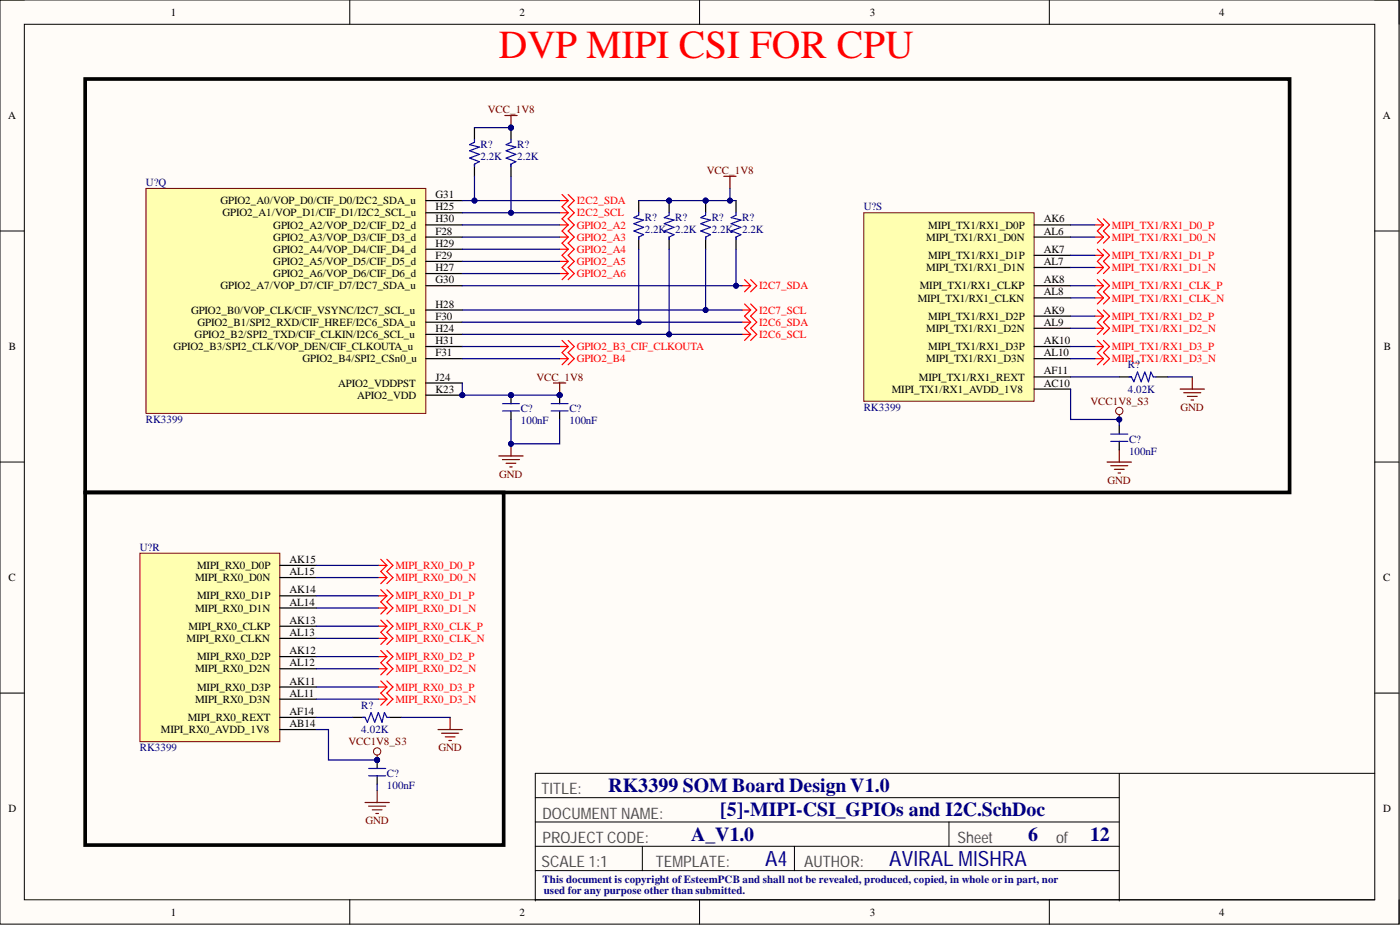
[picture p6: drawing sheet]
<svg xmlns="http://www.w3.org/2000/svg" width="292mm" height="193mm" viewBox="0 0 292 193" stroke-linecap="round" stroke-linejoin="round" font-family="sans-serif">
<path d="M0 0h291.9v192.8h-291.9z" fill-rule="evenodd" fill="#fffcf8"/>
<path d="M0 0h291.9v192.8h-291.9z" fill="none" stroke="#000" stroke-width=".21"/>
<path d="M5.1 5.1h281.7v182.6h-281.7z" fill-rule="evenodd" fill="#fffcf8"/>
<g fill="none" stroke="#000" stroke-width=".21">
<path d="M0 0h5.1M73 0v5.1M146 0v5.1M218.9 0v5.1M286.8 0h5.1v5.1M5.1 5.1h281.7v182.6h-281.7zM0 48.2h5.1M286.8 48.2h5.1M0 96.4h5.1M286.8 96.4h5.1M0 144.6h5.1M286.8 144.6h5.1"/>
<path d="M111.7 176.6h121.8M111.7 166.4h121.8M111.7 171.5h121.8M134 176.6v5M165.8 176.6v5M198 171.5v5.1M233.5 161.3v26.7M286.8 161.3h-175.1v26.7M73 187.7v5.1M111.7 187.7h175.1M111.7 181.6h121.8M146 187.7v5.1"/>
<path d="M218.9 187.7v5.1M291.9 187.7v5.1"/>
</g>
<g fill="none" stroke="#f00" stroke-width=".25">
<path d="M116.8 41.8h1.7M116.8 44.4h1.7M116.8 57.1h1.7M117.3 40.6l1.2 1.2M117.3 55.8l1.2 1.3M118.5 41.8l-1.2 1.3 1.2 1.3M118.5 40.6l1.3 1.2-1.3 1.3 1.3 1.3-1.3 1.3M118.5 44.4l-1.2 1.3M118.5 57.1l-1.2 1.2M118.5 55.8l1.3 1.3-1.3 1.2M154.8 59.6h1.8M155.3 58.3l1.3 1.3"/>
<path d="M156.6 59.6l-1.3 1.3M156.6 58.3l1.3 1.3-1.3 1.3M116.8 72.3h1.7M117.3 71l1.2 1.3M118.5 72.3l-1.2 1.3M118.5 71l1.3 1.3-1.3 1.3M154.8 64.7h1.8M155.3 63.4l1.3 1.3M156.6 64.7l-1.3 1.2M156.6 63.4l1.3 1.3-1.3 1.2"/>
</g>
<path d="M105.3 24.1h2.6M106.6 24.1v2.5M151 36.8h2.6M152.3 36.8v2.5M115.5 79.9h2.5M116.8 79.9v2.5M104.1 95.1h5M104.8 95.9h3.6M105.6 96.6h2M106.4 97.4h.5M106.6 92.6v2.5" fill="none" stroke="#800000" stroke-width=".25"/>
<circle cx="106.6" cy="92.6" r=".51" fill="#000080"/>
<circle cx="106.6" cy="92.6" r=".51" fill="none" stroke="#000080" stroke-width=".21"/>
<g fill="none" stroke="#800000" stroke-width=".25">
<path d="M248.8 78.6v2.6M233.5 86.5v1M246.2 81.2h5.1M247 81.9h3.5M247.7 82.7h2.1M248.5 83.5h.5M91.4 152.2h5.1M92.1 153h3.6M92.9 153.7h2M93.7 154.5h.5M93.9 149.7v2.5M76.2 167.4h5"/>
<path d="M76.9 168.2h3.6M77.7 168.9h2M78.4 169.7h.5M78.7 164.9v2.5"/>
</g>
<g fill="none" stroke="#800000" stroke-width=".21">
<circle cx="233.5" cy="85.7" r=".76"/>
<circle cx="78.7" cy="156.8" r=".76"/>
</g>
<circle cx="233.5" cy="87.5" r=".51" fill="#000080"/>
<circle cx="233.5" cy="87.5" r=".51" fill="none" stroke="#000080" stroke-width=".21"/>
<path d="M231 96.4h5.1M231.8 97.2h3.5M232.5 97.9h2M233.3 98.7h.5M233.5 93.9v2.5" fill="none" stroke="#800000" stroke-width=".25"/>
<path d="M17.8 16.5h251.3v86.2h-251.3zM17.8 102.7h87.3v73.6h-87.3z" fill="none" stroke="#000" stroke-width=".76"/>
<g fill="none" stroke="#f00" stroke-width=".25">
<path d="M116.8 49.5h1.7M116.8 54.5h1.7M116.8 52h1.7M116.8 46.9h1.7M117.3 45.7l1.2 1.2M118.5 49.5l-1.2 1.2 1.2 1.3M118.5 46.9l-1.2 1.3 1.2 1.3M118.5 45.7l1.3 1.2-1.3 1.3 1.3 1.3-1.3 1.2 1.3 1.3-1.3 1.3 1.3 1.2-1.3 1.3M118.5 54.5l-1.2 1.3M118.5 52l-1.2 1.3 1.2 1.2M116.8 74.8h1.7M117.3 73.6l1.2 1.2"/>
<path d="M118.5 74.8l-1.2 1.3M118.5 73.6l1.3 1.2-1.3 1.3M154.8 67.2h1.8M154.8 69.8h1.8M155.3 65.9l1.3 1.3M156.6 67.2l-1.3 1.3 1.3 1.3M156.6 65.9l1.3 1.3-1.3 1.3 1.3 1.3-1.3 1.2M156.6 69.8l-1.3 1.2M78.9 118h1.8M79.5 116.7l1.2 1.3M80.7 118l-1.2 1.2 1.2 1.3M80.7 116.7l1.3 1.3-1.3 1.2 1.3 1.3-1.3 1.3"/>
<path d="M78.9 120.5h1.8M78.9 124.3h1.8M78.9 126.8h1.8M78.9 130.6h1.8M78.9 133.2h1.8M78.9 137h1.8M78.9 139.5h1.8M79.5 123l1.2 1.3M79.5 129.4l1.2 1.2M79.5 135.7l1.2 1.3M80.7 120.5l-1.2 1.3M80.7 124.3l-1.2 1.3 1.2 1.2"/>
<path d="M80.7 123l1.3 1.3-1.3 1.3 1.3 1.2-1.3 1.3M80.7 126.8l-1.2 1.3M80.7 130.6l-1.2 1.3 1.2 1.3M80.7 129.4l1.3 1.2-1.3 1.3 1.3 1.3-1.3 1.2M80.7 133.2l-1.2 1.2M80.7 137l-1.2 1.2 1.2 1.3M80.7 135.7l1.3 1.3-1.3 1.2 1.3 1.3-1.3 1.3M80.7 139.5l-1.2 1.3M78.9 145.9h1.8M78.9 143.3h1.8M79.5 142.1l1.2 1.2M80.7 145.9l-1.2 1.2"/>
<path d="M80.7 143.3l-1.2 1.3 1.2 1.3M80.7 142.1l1.3 1.2-1.3 1.3 1.3 1.3-1.3 1.2"/>
</g>
<circle cx="96.5" cy="82.4" r=".51" fill="#000080"/>
<circle cx="96.5" cy="82.4" r=".51" fill="none" stroke="#000080" stroke-width=".21"/>
<path d="M30.5 39.3h58.3v46.9h-58.3z" fill-rule="evenodd" fill="#ffffb0"/>
<path d="M30.5 39.3h58.3v46.9h-58.3z" fill="none" stroke="#800000" stroke-width=".21"/>
<g fill="none" stroke="#000" stroke-width=".25">
<path d="M88.8 41.8h7.7M88.8 44.4h7.7M88.8 46.9h7.7M88.8 49.5h7.7M88.8 52h7.7M88.8 54.5h7.7M88.8 57.1h7.7M88.8 59.6h7.7M88.8 64.7h7.7M88.8 67.2h7.7M88.8 69.8h7.7M88.8 72.3h7.7"/>
<path d="M88.8 74.8h7.7M88.8 79.9h7.7M88.8 82.4h7.7"/>
</g>
<circle cx="96.5" cy="82.4" r=".51" fill="#000080"/>
<circle cx="96.5" cy="82.4" r=".51" fill="none" stroke="#000080" stroke-width=".21"/>
<path d="M29.2 115.4h29.2v39.3h-29.2z" fill-rule="evenodd" fill="#ffffb0"/>
<path d="M29.2 115.4h29.2v39.3h-29.2z" fill="none" stroke="#800000" stroke-width=".21"/>
<path d="M58.4 118h7.6M58.4 120.5h7.6M58.4 124.3h7.6M58.4 126.8h7.6M58.4 130.6h7.6M58.4 133.2h7.6M58.4 137h7.6M58.4 139.5h7.6M58.4 143.3h7.6M58.4 145.9h7.6M58.4 149.7h7.6M58.4 152.2h7.6" fill="none" stroke="#000" stroke-width=".25"/>
<path d="M180.2 44.4h35.6v39.3h-35.6z" fill-rule="evenodd" fill="#ffffb0"/>
<path d="M180.2 44.4h35.6v39.3h-35.6z" fill="none" stroke="#800000" stroke-width=".21"/>
<g fill="none" stroke="#000" stroke-width=".25">
<path d="M99 26.6v2.6M133.3 41.8v2.6M153.6 41.8v2.6M215.8 46.9h7.6M215.8 49.5h7.6M215.8 53.3h7.6M215.8 55.8h7.6M215.8 59.6h7.6M215.8 62.1h7.6M215.8 65.9h7.6M215.8 68.5h7.6M215.8 72.3h7.6"/>
<path d="M215.8 74.8h7.6M215.8 78.6h7.6M233.5 78.6h2.6M241.1 78.6h2.6M106.6 85.7v1.8M116.8 85.7v1.8M215.8 81.2h7.6M233.5 88.8v1.8M233.5 92.1v1.8M73.6 149.7h2.6M81.2 149.7h2.6M78.7 161.8v1.8"/>
</g>
<g fill="none" stroke="#00f" stroke-width=".25">
<path d="M99 29.2v.5l-1 .5 2 .5-2 .7 2 .8-2 .8M106.6 29.7l-1 .5 2 .5-2 .7 2 .8-2 .8M133.3 44.4v.5l-1.1 .5 2.1 .5-2.1 .8 2.1 .7-2.1 .8M139.6 44.9l-1 .5 2 .5-2 .8 2 .7-2 .8M147.2 44.9l-1 .5 2 .5-2 .8 2 .7-2 .8M153.6 44.4v.5l-1 .5 2 .5-2 .8 2 .7-2 .8M235.6 78.6h.5l.5 1 .7-2 .8 2 .8-2 .7 2 .5-2 .5 1h.5M104.8 85.7h3.6M104.8 84.2h3.6M115 85.7h3.5M115 84.2h3.5M231.8 92.1h3.5"/>
<path d="M231.8 90.6h3.5M75.6 149.7h.6l.5 1 .7-2.1 .8 2.1 .7-2.1 .8 2.1 .5-2.1 .5 1.1h.5M76.9 161.8h3.6M76.9 160.3h3.6"/>
</g>
<g fill="none" stroke="#f00" stroke-width=".25">
<path d="M228.5 49.5h1.7M228.5 46.9h1.7M228.5 53.3h1.7M228.5 55.8h1.7M228.5 59.6h1.7M229 45.7l1.2 1.2M229 52l1.2 1.3M229 58.3l1.2 1.3M230.2 49.5l-1.2 1.2M230.2 46.9l-1.2 1.3 1.2 1.3M230.2 45.7l1.3 1.2-1.3 1.3 1.3 1.3-1.3 1.2M230.2 53.3l-1.2 1.2 1.2 1.3"/>
<path d="M230.2 52l1.3 1.3-1.3 1.2 1.3 1.3-1.3 1.3M230.2 55.8l-1.2 1.3M230.2 59.6l-1.2 1.3 1.2 1.2M230.2 58.3l1.3 1.3-1.3 1.3 1.3 1.2-1.3 1.3M228.5 62.1h1.7M228.5 65.9h1.7M228.5 68.5h1.7M228.5 74.8h1.7M228.5 72.3h1.7M229 64.7l1.2 1.2M229 71l1.2 1.3M230.2 62.1l-1.2 1.3"/>
<path d="M230.2 65.9l-1.2 1.3 1.2 1.3M230.2 64.7l1.3 1.2-1.3 1.3 1.3 1.3-1.3 1.3M230.2 68.5l-1.2 1.3M230.2 74.8l-1.2 1.3M230.2 72.3l-1.2 1.3 1.2 1.2M230.2 71l1.3 1.3-1.3 1.3 1.3 1.2-1.3 1.3"/>
</g>
<path d="M152.3 39.3v2.5" fill="none" stroke="#000080" stroke-width=".25"/>
<circle cx="152.3" cy="41.8" r=".51" fill="#000080"/>
<circle cx="152.3" cy="41.8" r=".51" fill="none" stroke="#000080" stroke-width=".21"/>
<g fill="none" stroke="#000080" stroke-width=".25">
<path d="M96.5 79.9v2.5h20.3M66 118h12.9M66 139.5h12.9M66 137h12.9M66 133.2h12.9M66 130.6h12.9M66 126.8h12.9M66 124.3h12.9M66 120.5h12.9M66 152.2h2.5v6.3h10.2M66 149.7h7.6M66 145.9h12.9"/>
<path d="M66 143.3h12.9M83.8 149.7h10.1"/>
</g>
<circle cx="96.5" cy="82.4" r=".51" fill="#000080"/>
<circle cx="96.5" cy="82.4" r=".51" fill="none" stroke="#000080" stroke-width=".21"/>
<path d="M96.5 69.8h58.3M96.5 74.8h20.3M96.5 72.3h20.3" fill="none" stroke="#000080" stroke-width=".25"/>
<circle cx="139.6" cy="69.8" r=".51" fill="#000080"/>
<circle cx="139.6" cy="69.8" r=".51" fill="none" stroke="#000080" stroke-width=".21"/>
<path d="M96.5 67.2h36.8" fill="none" stroke="#000080" stroke-width=".25"/>
<circle cx="133.3" cy="67.2" r=".51" fill="#000080"/>
<circle cx="133.3" cy="67.2" r=".51" fill="none" stroke="#000080" stroke-width=".21"/>
<path d="M96.5 64.7h58.3" fill="none" stroke="#000080" stroke-width=".25"/>
<circle cx="147.2" cy="64.7" r=".51" fill="#000080"/>
<circle cx="147.2" cy="64.7" r=".51" fill="none" stroke="#000080" stroke-width=".21"/>
<path d="M96.5 59.6h58.3" fill="none" stroke="#000080" stroke-width=".25"/>
<circle cx="153.6" cy="59.6" r=".51" fill="#000080"/>
<circle cx="153.6" cy="59.6" r=".51" fill="none" stroke="#000080" stroke-width=".21"/>
<path d="M96.5 44.4h20.3M96.5 57.1h20.3M96.5 54.5h20.3M96.5 52h20.3M96.5 49.5h20.3M96.5 46.9h20.3" fill="none" stroke="#000080" stroke-width=".25"/>
<circle cx="106.6" cy="44.4" r=".51" fill="#000080"/>
<circle cx="106.6" cy="44.4" r=".51" fill="none" stroke="#000080" stroke-width=".21"/>
<path d="M96.5 41.8h20.3" fill="none" stroke="#000080" stroke-width=".25"/>
<circle cx="99" cy="41.8" r=".51" fill="#000080"/>
<circle cx="99" cy="41.8" r=".51" fill="none" stroke="#000080" stroke-width=".21"/>
<path d="M99 26.6h7.6M106.6 87.5v5.1h10.2v-5.1" fill="none" stroke="#000080" stroke-width=".25"/>
<circle cx="106.6" cy="92.6" r=".51" fill="#000080"/>
<circle cx="106.6" cy="92.6" r=".51" fill="none" stroke="#000080" stroke-width=".21"/>
<path d="M133.3 52v15.2h21.5" fill="none" stroke="#000080" stroke-width=".25"/>
<circle cx="133.3" cy="67.2" r=".51" fill="#000080"/>
<circle cx="133.3" cy="67.2" r=".51" fill="none" stroke="#000080" stroke-width=".21"/>
<path d="M133.3 41.8h20.3" fill="none" stroke="#000080" stroke-width=".25"/>
<circle cx="152.3" cy="41.8" r=".51" fill="#000080"/>
<circle cx="152.3" cy="41.8" r=".51" fill="none" stroke="#000080" stroke-width=".21"/>
<path d="M223.4 81.2v6.3h10.1v1.3" fill="none" stroke="#000080" stroke-width=".25"/>
<circle cx="233.5" cy="87.5" r=".51" fill="#000080"/>
<circle cx="233.5" cy="87.5" r=".51" fill="none" stroke="#000080" stroke-width=".21"/>
<g fill="none" stroke="#000080" stroke-width=".25">
<path d="M99 36.8v5M223.4 59.6h5.1M223.4 55.8h5.1M223.4 53.3h5.1M223.4 49.5h5.1M223.4 46.9h5.1M223.4 78.6h10.1M223.4 74.8h5.1M223.4 72.3h5.1M223.4 68.5h5.1M223.4 65.9h5.1M223.4 62.1h5.1"/>
<path d="M243.7 78.6h5.1M78.7 163.6v1.3"/>
</g>
<circle cx="99" cy="41.8" r=".51" fill="#000080"/>
<circle cx="99" cy="41.8" r=".51" fill="none" stroke="#000080" stroke-width=".21"/>
<path d="M106.6 36.8v7.6" fill="none" stroke="#000080" stroke-width=".25"/>
<circle cx="106.6" cy="44.4" r=".51" fill="#000080"/>
<circle cx="106.6" cy="44.4" r=".51" fill="none" stroke="#000080" stroke-width=".21"/>
<path d="M139.6 52v17.8" fill="none" stroke="#000080" stroke-width=".25"/>
<circle cx="139.6" cy="69.8" r=".51" fill="#000080"/>
<circle cx="139.6" cy="69.8" r=".51" fill="none" stroke="#000080" stroke-width=".21"/>
<path d="M147.2 52v12.7" fill="none" stroke="#000080" stroke-width=".25"/>
<circle cx="147.2" cy="64.7" r=".51" fill="#000080"/>
<circle cx="147.2" cy="64.7" r=".51" fill="none" stroke="#000080" stroke-width=".21"/>
<path d="M153.6 52v7.6" fill="none" stroke="#000080" stroke-width=".25"/>
<circle cx="153.6" cy="59.6" r=".51" fill="#000080"/>
<circle cx="153.6" cy="59.6" r=".51" fill="none" stroke="#000080" stroke-width=".21"/>
<text font-size="8.3" fill="#f00" x="104.1" y="12.2">DVP MIPI CSI FOR CPU</text>
<g font-size="4.4" fill="#0c0087">
<text x="159.7" y="180.7">A4</text>
<text x="185.6" y="180.7">AVIRAL MISHRA</text>
</g>
<g font-size="4.1" fill="#000080">
<text x="126.9" y="165.2">RK3399 SOM Board Design V1.0</text>
<text x="150.3" y="170.3">[5]-MIPI-CSI_GPIOs and I2C.SchDoc</text>
<text x="144.2" y="175.4">A_V1.0</text>
<text x="214.5" y="175.4">6</text>
<text x="227.4" y="175.4">12</text>
</g>
<g font-size="3.5" fill="#000080">
<text x="105.8" y="28.6">PIR?02</text>
<text x="139" y="43.7">PIR?02</text>
<text x="146.8" y="43.7">PIR?02</text>
</g>
<g font-size="3.5" fill="#00f">
<text x="98.4" y="36">PIR?01</text>
<text x="105.8" y="36">PIR?01</text>
<text x="132.6" y="51.1">PIR?01</text>
<text x="139" y="51.1">PIR?01</text>
<text x="146.8" y="51.1">PIR?01</text>
<text x="153.1" y="51.1">PIR?01</text>
</g>
<g font-size="3.3" fill="#505050">
<text x="113" y="165.7">TITLE:</text>
<text x="113.2" y="170.8">DOCUMENT NAME:</text>
<text x="113.2" y="175.9">PROJECT CODE:</text>
<text x="199.8" y="175.9">Sheet</text>
<text x="220.3" y="175.9">of</text>
<text x="113" y="180.9">SCALE 1:1</text>
<text x="136.8" y="180.9">TEMPLATE:</text>
<text x="167.8" y="180.9">AUTHOR:</text>
</g>
<g font-size="2.8" fill="#000080">
<text x="105.8" y="83.8">PIC?02</text>
<text x="116.1" y="83.8">PIC?02</text>
<text x="78" y="160">PIC?02</text>
</g>
<g font-size="2.3">
<text x="35.6" y="3.3">1</text>
<text x="108.4" y="3.3">2</text>
<text x="181.5" y="3.3">3</text>
<text x="254.3" y="3.3">4</text>
<text x="1.7" y="24.9">A</text>
<text x="288.5" y="24.9">A</text>
<text x="90.9" y="41.3">G31</text>
<text x="46" y="42.6">GPIO2_A0/VOP_D0/CIF_D0/I2C2_SDA_u</text>
<text x="46.5" y="45.1">GPIO2_A1/VOP_D1/CIF_D1/I2C2_SCL_u</text>
<text x="57" y="47.7">GPIO2_A2/VOP_D2/CIF_D2_d</text>
<text x="90.9" y="43.9">H25</text>
<text x="90.9" y="46.4">H30</text>
<text x="193.7" y="47.7">MIPI_TX1/RX1_D0P</text>
<text x="217.8" y="46.4">AK6</text>
<text x="57" y="50.2">GPIO2_A3/VOP_D3/CIF_D3_d</text>
<text x="57" y="52.8">GPIO2_A4/VOP_D4/CIF_D4_d</text>
<text x="90.9" y="49">F28</text>
<text x="90.9" y="51.5">H29</text>
<text x="193.3" y="50.2">MIPI_TX1/RX1_D0N</text>
<text x="217.8" y="49">AL6</text>
<text x="217.8" y="52.8">AK7</text>
<text x="57" y="55.3">GPIO2_A5/VOP_D5/CIF_D5_d</text>
<text x="57" y="57.8">GPIO2_A6/VOP_D6/CIF_D6_d</text>
<text x="90.9" y="54">F29</text>
<text x="90.9" y="56.6">H27</text>
<text x="90.9" y="59.1">G30</text>
<text x="193.3" y="56.6">MIPI_TX1/RX1_D1N</text>
<text x="193.7" y="54">MIPI_TX1/RX1_D1P</text>
<text x="217.8" y="55.3">AL7</text>
<text x="217.8" y="59.1">AK8</text>
<text x="39.9" y="65.4">GPIO2_B0/VOP_CLK/CIF_VSYNC/I2C7_SCL_u</text>
<text x="46" y="60.4">GPIO2_A7/VOP_D7/CIF_D7/I2C7_SDA_u</text>
<text x="90.9" y="64.2">H28</text>
<text x="191.5" y="62.9">MIPI_TX1/RX1_CLKN</text>
<text x="191.9" y="60.4">MIPI_TX1/RX1_CLKP</text>
<text x="217.8" y="61.6">AL8</text>
<text x="217.8" y="65.4">AK9</text>
<text x="40.6" y="70.5">GPIO2_B2/SPI2_TXD/CIF_CLKIN/I2C6_SCL_u</text>
<text x="41.2" y="68">GPIO2_B1/SPI2_RXD/CIF_HREF/I2C6_SDA_u</text>
<text x="90.9" y="66.7">F30</text>
<text x="90.9" y="69.2">H24</text>
<text x="90.9" y="71.8">H31</text>
<text x="193.3" y="69.2">MIPI_TX1/RX1_D2N</text>
<text x="193.7" y="66.7">MIPI_TX1/RX1_D2P</text>
<text x="217.8" y="68">AL9</text>
<text x="217.8" y="71.8">AK10</text>
<text x="1.9" y="73.1">B</text>
<text x="36.2" y="73.1">GPIO2_B3/SPI2_CLK/VOP_DEN/CIF_CLKOUTA_u</text>
<text x="63.1" y="75.6">GPIO2_B4/SPI2_CSn0_u</text>
<text x="90.9" y="74.3">F31</text>
<text x="193.3" y="75.6">MIPI_TX1/RX1_D3N</text>
<text x="193.7" y="73.1">MIPI_TX1/RX1_D3P</text>
<text x="217.8" y="74.3">AL10</text>
<text x="288.7" y="73.1">B</text>
<text x="70.6" y="80.7">APIO2_VDDPST</text>
<text x="74.5" y="83.2">APIO2_VDD</text>
<text x="90.9" y="79.4">J24</text>
<text x="90.9" y="81.9">K23</text>
<text x="186.1" y="81.9">MIPI_TX1/RX1_AVDD_1V8</text>
<text x="191.7" y="79.4">MIPI_TX1/RX1_REXT</text>
<text x="217.8" y="78.1">AF11</text>
<text x="217.8" y="80.7">AC10</text>
<text x="41.1" y="118.7">MIPI_RX0_D0P</text>
<text x="60.4" y="117.4">AK15</text>
<text x="60.4" y="120">AL15</text>
<text x="1.8" y="121.3">C</text>
<text x="40.7" y="121.3">MIPI_RX0_D0N</text>
<text x="41.1" y="125.1">MIPI_RX0_D1P</text>
<text x="60.4" y="123.8">AK14</text>
<text x="288.6" y="121.3">C</text>
<text x="39.3" y="131.4">MIPI_RX0_CLKP</text>
<text x="40.7" y="127.6">MIPI_RX0_D1N</text>
<text x="60.4" y="126.3">AL14</text>
<text x="60.4" y="130.1">AK13</text>
<text x="38.9" y="133.9">MIPI_RX0_CLKN</text>
<text x="41.1" y="137.7">MIPI_RX0_D2P</text>
<text x="60.4" y="132.7">AL13</text>
<text x="60.4" y="136.5">AK12</text>
<text x="40.7" y="140.3">MIPI_RX0_D2N</text>
<text x="60.4" y="139">AL12</text>
<text x="60.4" y="142.8">AK11</text>
<text x="40.7" y="146.6">MIPI_RX0_D3N</text>
<text x="41.1" y="144.1">MIPI_RX0_D3P</text>
<text x="60.4" y="145.3">AL11</text>
<text x="60.4" y="149.2">AF14</text>
<text x="33.6" y="153">MIPI_RX0_AVDD_1V8</text>
<text x="39.2" y="150.4">MIPI_RX0_REXT</text>
<text x="60.4" y="151.7">AB14</text>
<text x="1.8" y="169.4">D</text>
<text x="288.6" y="169.4">D</text>
<text x="35.6" y="191">1</text>
<text x="108.4" y="191">2</text>
<text x="181.5" y="191">3</text>
<text x="254.3" y="191">4</text>
</g>
<g font-size="2.3" fill="#800000">
<text x="101.8" y="23.6">VCC_1V8</text>
<text x="147.5" y="36.3">VCC_1V8</text>
<text x="111.9" y="79.4">VCC_1V8</text>
<text x="227.5" y="84.5">VCC1V8_S3</text>
<text x="246.3" y="85.7">GND</text>
<text x="104.2" y="99.7">GND</text>
<text x="231.1" y="101">GND</text>
<text x="72.7" y="155.5">VCC1V8_S3</text>
<text x="91.5" y="156.8">GND</text>
<text x="76.2" y="172">GND</text>
</g>
<g font-size="2.3" fill="#000080">
<text x="100.3" y="30.9">R?</text>
<text x="100.3" y="33.5">2.2K</text>
<text x="107.9" y="30.9">R?</text>
<text x="107.9" y="33.5">2.2K</text>
<text x="30.5" y="38.8">U?Q</text>
<text x="134.5" y="46.2">R?</text>
<text x="140.9" y="46.2">R?</text>
<text x="148.5" y="46.2">R?</text>
<text x="154.8" y="46.2">R?</text>
<text x="180.2" y="43.9">U?S</text>
<text x="134.5" y="48.7">2.2K</text>
<text x="140.9" y="48.7">2.2K</text>
<text x="148.5" y="48.7">2.2K</text>
<text x="154.8" y="48.7">2.2K</text>
<text x="235.3" y="76.9">R?</text>
<text x="235.3" y="81.9">4.02K</text>
<text x="30.5" y="88.3">RK3399</text>
<text x="108.6" y="86">C?</text>
<text x="108.6" y="88.5">100nF</text>
<text x="118.8" y="86">C?</text>
<text x="118.8" y="88.5">100nF</text>
<text x="180.2" y="85.7">RK3399</text>
<text x="235.6" y="92.3">C?</text>
<text x="235.6" y="94.9">100nF</text>
<text x="29.2" y="114.9">U?R</text>
<text x="75.4" y="147.9">R?</text>
<text x="75.4" y="153">4.02K</text>
<text x="29.2" y="156.8">RK3399</text>
<text x="80.7" y="162.1">C?</text>
<text x="80.7" y="164.6">100nF</text>
</g>
<g font-size="2.3" fill="#f00">
<text x="120.3" y="42.6">I2C2_SDA</text>
<text x="120.3" y="45.1">I2C2_SCL</text>
<text x="120.3" y="47.7">GPIO2_A2</text>
<text x="232" y="47.7">MIPI_TX1/RX1_D0_P</text>
<text x="120.3" y="50.2">GPIO2_A3</text>
<text x="120.3" y="52.8">GPIO2_A4</text>
<text x="232" y="50.2">MIPI_TX1/RX1_D0_N</text>
<text x="120.3" y="57.8">GPIO2_A6</text>
<text x="120.3" y="55.3">GPIO2_A5</text>
<text x="232" y="54">MIPI_TX1/RX1_D1_P</text>
<text x="232" y="56.6">MIPI_TX1/RX1_D1_N</text>
<text x="158.4" y="60.4">I2C7_SDA</text>
<text x="158.4" y="65.4">I2C7_SCL</text>
<text x="232" y="60.4">MIPI_TX1/RX1_CLK_P</text>
<text x="232" y="62.9">MIPI_TX1/RX1_CLK_N</text>
<text x="158.4" y="68">I2C6_SDA</text>
<text x="158.4" y="70.5">I2C6_SCL</text>
<text x="232" y="66.7">MIPI_TX1/RX1_D2_P</text>
<text x="232" y="69.2">MIPI_TX1/RX1_D2_N</text>
<text x="120.3" y="73.1">GPIO2_B3_CIF_CLKOUTA</text>
<text x="120.3" y="75.6">GPIO2_B4</text>
<text x="232" y="75.6">MIPI_TX1/RX1_D3_N</text>
<text x="232" y="73.1">MIPI_TX1/RX1_D3_P</text>
<text x="82.5" y="118.7">MIPI_RX0_D0_P</text>
<text x="82.5" y="121.3">MIPI_RX0_D0_N</text>
<text x="82.5" y="125.1">MIPI_RX0_D1_P</text>
<text x="82.5" y="127.6">MIPI_RX0_D1_N</text>
<text x="82.5" y="131.4">MIPI_RX0_CLK_P</text>
<text x="82.5" y="133.9">MIPI_RX0_CLK_N</text>
<text x="82.5" y="137.7">MIPI_RX0_D2_P</text>
<text x="82.5" y="140.3">MIPI_RX0_D2_N</text>
<text x="82.5" y="146.6">MIPI_RX0_D3_N</text>
<text x="82.5" y="144.1">MIPI_RX0_D3_P</text>
</g>
<g font-size="2.3" fill="#0c0087">
<text x="113.2" y="184.2">This document is copyright ofEsteemPCB and shall not be revealed, produced, copied, in whole or in part, nor</text>
<text x="113.5" y="186.4">used for any purpose other than submitted.</text>
</g>
</svg>
